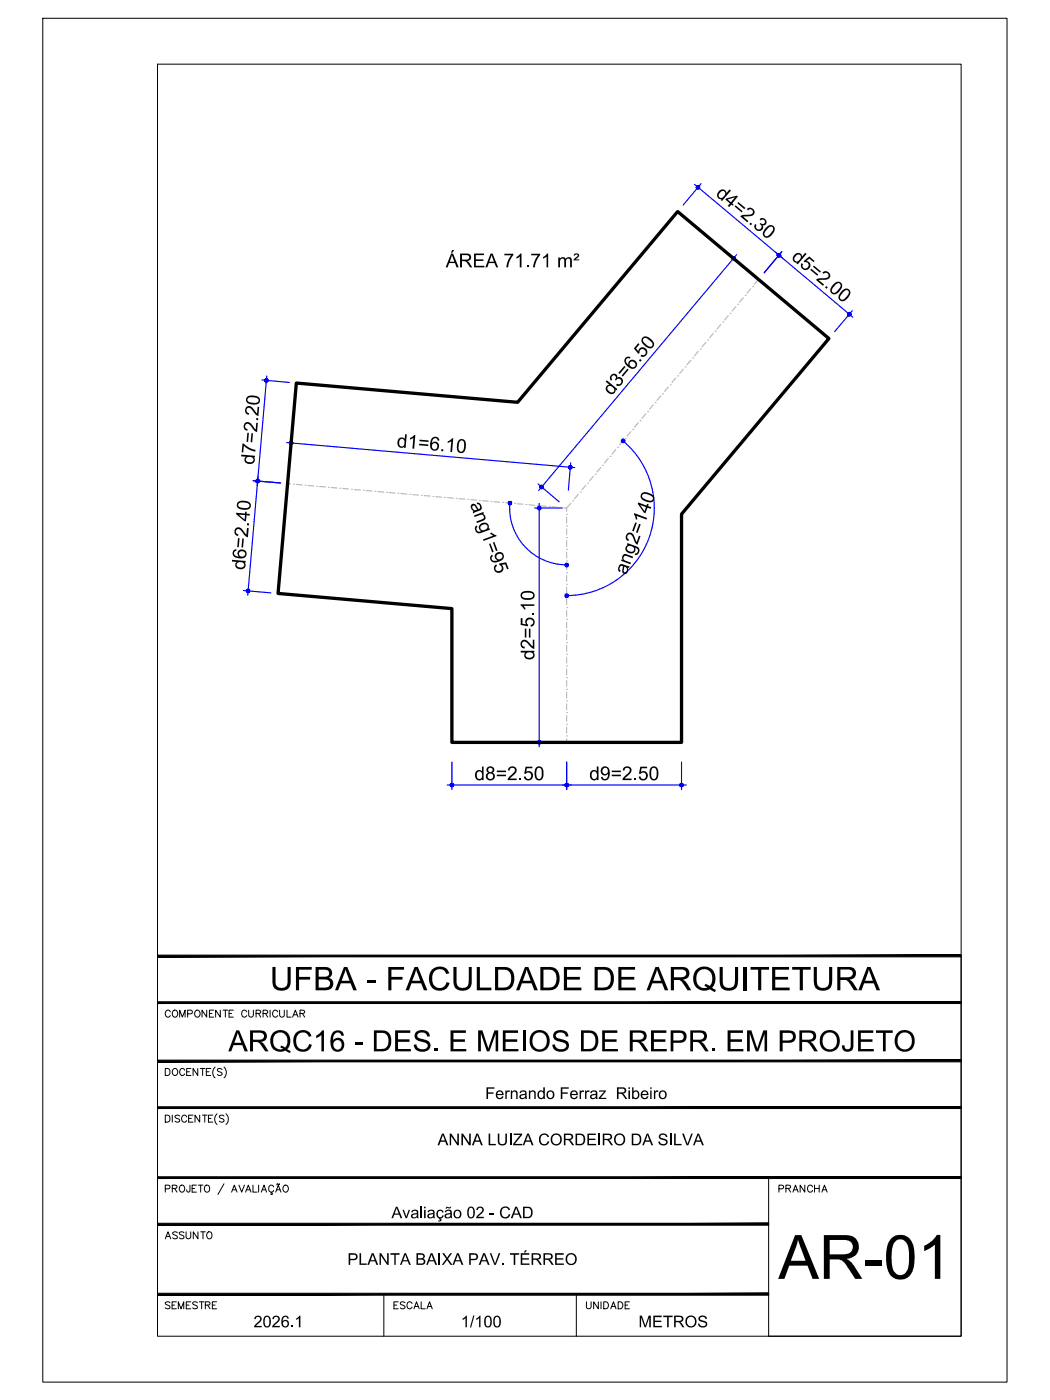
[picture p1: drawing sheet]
<svg xmlns="http://www.w3.org/2000/svg" width="229mm" height="305mm" viewBox="0 0 229 305" stroke-linecap="round" stroke-linejoin="round" font-family="sans-serif">
<!-- layer: ARQ_EIXO CINZA 04 -->
<g fill="none" stroke="#bababa" stroke-width=".25">
<path d="M149.2 79.9h.1M150.4 78.4l-.8 1M150.8 77.9h.1M152 76.5l-.8 1M152.4 76h.1M153.7 74.5l-.9 1M154.1 74h.1M155.3 72.6l-.8 1M155.7 72.1h.1M156.9 70.7l-.8 .9M157.4 70.1h.1M158.5 68.7l-.8 1"/>
<path d="M159 68.2h.1M160.2 66.8l-.8 .9M160.6 66.3h.1M161.8 64.8l-.8 1M162.2 64.3h.1M163.4 62.9l-.8 .9M163.9 62.4h.1M165.1 60.8l-.8 1.1M132.4 99.8l-.8 1M132.8 99.4h.1M134.1 97.9l-.8 .9M134.5 97.4h.1"/>
<path d="M135.7 95.9l-.8 1M136.1 95.5h.1M137.3 94l-.8 1M137.8 93.5h.1M139 92l-.9 1M139.4 91.6h.1M140.6 90.1l-.8 1M141 89.6h.1M142.2 88.1l-.8 1M142.6 87.7h.1M145.5 84.2l-.8 1M145.9 83.8h.1"/>
<path d="M147.1 82.3l-.8 1M147.5 81.8h.1M148.8 80.4l-.8 .9M62.6 105.3l.6 .1M63.9 105.4h.1M64.5 105.5l1.3 .1M66.4 105.6h.1M67.1 105.7l1.2 .1M69 105.9h.1M69.6 105.9l1.3 .1M71.5 106.1h.1M72.1 106.1l1.3 .2"/>
<path d="M74 106.3h.1M74.6 106.3l1.3 .2M76.5 106.5h.1M77.2 106.6l1.2 .1M79.1 106.7h.1M79.7 106.8l1.3 .1M81.6 107h.1M82.3 107l1.2 .1M84.2 107.2h.1M84.8 107.2l1.2 .2M86.7 107.4h.1M87.3 107.4l1.3 .2"/>
<path d="M89.2 107.6h.1M89.8 107.7l1.3 .1M91.7 107.9h.1M92.4 107.9l1.2 .1M94.3 108.1h.1M94.9 108.1l1.2 .1M96.8 108.3h.1M97.4 108.3l1.3 .2M99.3 108.5h.1M99.9 108.6l1.3 .1M112.6 109.7l1.3 .1M114.5 109.9h.1"/>
<path d="M115.1 109.9l1.3 .1M117.1 110.1h.1M117.7 110.1l1.2 .1M119.5 110.3h.1M120.2 110.3l1.3 .1M122.1 110.5h.1M122.7 110.6h.7M123.4 119.6h.1M123.4 117.1h.1M123.4 114.5h.1M123.4 112h.1M123.4 112.6v1.3"/>
<path d="M123.4 115.1v1.3M123.4 117.7v1.3M124.3 109.6l-.9 1v.7M124.7 109.1h.1M125.9 107.6l-.8 1M126.3 107.1h.1M127.6 105.7l-.9 .9M127.9 105.2h.1M129.2 103.7l-.8 1M129.6 103.3h.1M130.8 101.8l-.8 .9M131.2 101.3h.1"/>
<path d="M123.4 139.9h.1M123.4 137.4h.1M123.4 134.8h.1M123.4 132.3h.1M123.4 129.8h.1M123.4 127.2h.1M123.4 124.7h.1M123.4 122.1h.1M123.4 120.2v1.3M123.4 122.8v1.2M123.4 125.3v1.3M123.4 127.8v1.3"/>
<path d="M123.4 130.4v1.3M123.4 132.9v1.3M123.4 135.5v1.2M123.4 138v1.3M123.4 157.7h.1M123.4 155.2h.1M123.4 152.6h.1M123.4 150.1h.1M123.4 147.5h.1M123.4 145h.1M123.4 142.5h.1M123.4 140.5v1.3"/>
<path d="M123.4 143.1v1.3M123.4 145.6v1.3M123.4 148.2v1.2M123.4 150.7v1.3M123.4 153.2v1.3M123.4 155.8v1.3M123.4 158.3v1.3M123.4 160.2h.1M123.4 160.9v.7"/>
</g>
<!-- layer: COTA AZUL -->
<g fill="none" stroke="#00f" stroke-width=".25">
<path d="M151.2 40.1l19.1 16.1M152.6 40l-3.8 4.6M158.9 55.6l4.6 3.8M160.4 55.5l-43.1 51.3M168.8 54.9l16.9 14.1M170.2 54.8l-3.8 4.6M185.5 67.6l-3.8 4.6M57 82.7l6 .6M58.1 81.8l-2.1 23.9M62.4 96.4l62.7 5.4M63.5 95.4l-.6 6M135.6 96a19.1 19.1 0 0 1 5.7 21.1 19.1 19.1 0 0 1-17.9 12.6"/>
<path d="M55.1 104.6l6 .6M56.2 103.7l-2.3 25.9M111 109.5a12.4 12.4 0 0 0 12.4 13.5M116.4 110.6h6M117.1 105.4l4.7 3.9M117.4 109.6v53M124.2 100.8l-.5 5.9M53 128.6l6 .5M97.4 170.9h52M98.4 165.9v6M116.4 161.6h6M123.4 165.9v6"/>
<path d="M148.4 165.9v6"/>
</g>
<g fill="#00f" stroke="#00f" stroke-width=".22">
<path d="M63 96.4v.2l.4-.2zM63 96.6l.4-.2-.2 .3zM63.4 96.4l-.2 .3 .2 .1z"/>
<path d="M63.4 96.4v.4h.1zM63.4 96.4l.3 .2-.2 .2zM63.4 96.4l.3 .2 .1-.1z"/>
<path d="M63.4 96.4l.4 .1-.1-.2zM63.6 96.1l.1 .2-.3 .1zM63.4 96.1v.3l.2-.3z"/>
<path d="M63.2 96.1l.2 .3v-.3zM63.1 96.2l.1-.1 .2 .3zM63.1 96.2l-.1 .2h.4z"/>
<path d="M124.2 101.7l.3 .1v-.2zM124.4 101.4l.1 .2-.3 .1zM124.2 101.4v.3l.2-.3z"/>
<path d="M124 101.4l.2 .3v-.3zM124 101.4l.2 .3-.3-.2zM123.9 101.5l-.1 .2h.4z"/>
<path d="M123.8 101.7v.2l.4-.2zM123.8 101.9l.4-.2-.2 .4zM124.2 101.7l-.2 .4h.1z"/>
<path d="M124.2 101.7l-.1 .4h.2zM124.2 101.7l.3 .2-.2 .2zM124.2 101.7l.3 .2v-.1z"/>
<path d="M117.2 110.3l.2 .3v-.4zM117.2 110.3l.2 .3-.3-.2zM117.1 110.4l-.1 .2h.4z"/>
<path d="M117 110.6l.1 .2 .3-.2zM117.1 110.8l.3-.2-.2 .4zM117.4 110.6l-.2 .4h.2z"/>
<path d="M117.4 110.6v.4h.2zM117.4 110.6l.3 .2-.1 .2zM117.4 110.6l.3 .2 .1-.2z"/>
<path d="M117.4 110.6h.4l-.1-.2zM117.6 110.3l.1 .1-.3 .2zM117.4 110.2v.4l.2-.3z"/>
<path d="M117.4 161.6v.4l.2-.1zM117.4 161.6l.3 .2-.1 .1zM117.4 161.6l.3 .2 .1-.2z"/>
<path d="M117.4 161.6h.4l-.1-.2zM117.6 161.3l.1 .1-.3 .2zM117.4 161.2v.4l.2-.3z"/>
<path d="M117.2 161.3l.2 .3v-.4zM117.2 161.3l.2 .3-.3-.2zM117.1 161.4l-.1 .2h.4z"/>
<path d="M117 161.6l.1 .2 .3-.2zM117.1 161.8l.3-.2-.2 .3zM117.4 161.6l-.2 .3 .2 .1z"/>
<path d="M117.9 106l-.2 .3 .2 .1zM117.9 106l.1 .4h-.1zM117.9 106l.1 .4 .2-.1z"/>
<path d="M117.9 106l.3 .3 .1-.2zM117.9 106l.4-.1v.2zM118.2 105.7l-.3 .3 .4-.1z"/>
<path d="M118 105.7l-.1 .3 .3-.3zM117.8 105.7h.2l-.1 .3zM117.8 105.7l-.2 .1 .3 .2z"/>
<path d="M117.6 105.8v.2h.3zM117.6 106h.3l-.3 .2zM117.6 106.2l.1 .1 .2-.3z"/>
<path d="M159.8 55.9l-.1 .4 .2-.3zM159.6 55.9h.2l-.1 .4zM159.6 55.9l-.2 .1 .3 .3z"/>
<path d="M159.4 56l-.1 .2 .4 .1zM159.3 56.2l.4 .1-.4 .1zM159.3 56.4l.2 .1 .2-.2z"/>
<path d="M159.7 56.3l-.2 .2 .1 .1zM159.7 56.3l.1 .3h-.2zM159.7 56.3l.1 .3 .2-.1z"/>
<path d="M159.7 56.3l.3 .2 .1-.2zM159.7 56.3l.4-.2v.2zM159.9 56l-.2 .3 .4-.2z"/>
<path d="M151.7 40.5l-.1 .2 .4 .1zM151.6 40.7l.4 .1-.4 .1zM151.6 40.9l.1 .2 .3-.3z"/>
<path d="M152 40.8l-.3 .3h.2zM152 40.8l.1 .3h-.2zM152 40.8l.1 .3 .2-.1z"/>
<path d="M152 40.8l.3 .2v-.1zM152 40.8l.3-.2v.3zM152.2 40.5l-.2 .3 .3-.2z"/>
<path d="M152 40.4v.4l.2-.3zM151.8 40.4h.2v.4zM151.7 40.5l.3 .3-.2-.4z"/>
<path d="M169.6 55.5l.3 .3 .1-.2zM169.6 55.5l.3-.1 .1 .2zM169.6 55.5l.3-.1-.1-.1z"/>
<path d="M169.7 55.2l-.1 .3 .2-.2zM169.5 55.2h.2l-.1 .3zM169.3 55.3l.3 .2-.1-.3z"/>
<path d="M169.3 55.3l-.1 .2h.4zM169.2 55.5h.4l-.4 .2zM169.2 55.7l.1 .1 .3-.3z"/>
<path d="M169.6 55.5l-.3 .3 .2 .1zM169.6 55.5l.1 .4h-.2zM169.6 55.5l.1 .4 .2-.1z"/>
<path d="M169.3 55.3l-.1 .2h.4zM169.2 55.5h.4l-.4 .2zM169.2 55.7l.1 .1 .3-.3z"/>
<path d="M169.6 55.5l-.3 .3 .2 .1zM169.6 55.5l.1 .4h-.2zM169.6 55.5l.1 .4 .2-.1z"/>
<path d="M169.6 55.5l.3 .3 .1-.2zM169.6 55.5l.3-.1 .1 .2zM169.6 55.5l.3-.1-.1-.1z"/>
<path d="M169.7 55.2l-.1 .3 .2-.2zM169.5 55.2h.2l-.1 .3zM169.3 55.3l.3 .2-.1-.3z"/>
<path d="M184.9 68.4l.3 .3 .1-.2zM184.9 68.4l.4-.1v.2zM185.2 68.1l-.3 .3 .4-.1z"/>
<path d="M185 68l-.1 .4 .3-.3zM184.8 68.1l.2-.1-.1 .4zM184.6 68.2l.3 .2-.1-.3z"/>
<path d="M184.6 68.2l-.1 .1 .4 .1zM184.5 68.3l.4 .1-.3 .1zM184.6 68.5l.1 .2 .2-.3z"/>
<path d="M184.9 68.4l-.2 .3 .1 .1zM184.9 68.4l.1 .3-.2 .1zM184.9 68.4l.1 .3h.2z"/>
<path d="M55.9 104.4l.2 .3v-.3zM55.9 104.4l.2 .3-.3-.2zM55.8 104.5l-.1 .2h.4z"/>
<path d="M55.7 104.7l.1 .2 .3-.2zM55.8 104.9l.3-.2-.2 .3zM56.1 104.7l-.2 .3 .1 .1z"/>
<path d="M56.1 104.7l-.1 .4h.3zM56.1 104.7l.3 .2-.1 .2zM56.1 104.7l.3 .2 .1-.1z"/>
<path d="M56.1 104.7l.4 .1-.1-.2zM56.3 104.4l.1 .2-.3 .1zM56.1 104.4v.3l.2-.3z"/>
<path d="M54 128.7v.3h.1zM54 128.7l.3 .2-.2 .1zM54 128.7l.3 .2 .1-.2z"/>
<path d="M54 128.7h.4v-.2zM54.2 128.3l.2 .2-.4 .2zM54 128.3v.4l.2-.4z"/>
<path d="M53.8 128.3l.2 .4v-.4zM53.7 128.4l.1-.1 .2 .4zM53.7 128.4l-.1 .2 .4 .1z"/>
<path d="M53.6 128.6l.1 .2 .3-.1zM53.7 128.8l.3-.1-.2 .2zM54 128.7l-.2 .2 .2 .1z"/>
<path d="M56.1 104.7l-.1 .4h.3zM56.1 104.7l.3 .2-.1 .2zM56.1 104.7l.3 .2 .1-.1z"/>
<path d="M56.1 104.7l.4 .1-.1-.2zM56.3 104.4l.1 .2-.3 .1zM56.1 104.4v.3l.2-.3z"/>
<path d="M55.9 104.4l.2 .3v-.3zM55.9 104.4l.2 .3-.3-.2zM55.8 104.5l-.1 .2h.4z"/>
<path d="M55.7 104.7l.1 .2 .3-.2zM55.8 104.9l.3-.2-.2 .3zM56.1 104.7l-.2 .3 .1 .1z"/>
<path d="M57.9 82.5l.1 .3v-.4zM57.7 82.6l.2-.1 .1 .3zM57.7 82.6v.2h.3z"/>
<path d="M57.7 82.8v.2l.3-.2zM57.7 83l.3-.2-.2 .3zM58 82.8l-.2 .3 .2 .1z"/>
<path d="M58 82.8v.4l.2-.1zM58 82.8l.3 .2-.1 .1zM58 82.8l.3 .2 .1-.2z"/>
<path d="M58 82.8h.4l-.1-.1zM58.2 82.5l.1 .2-.3 .1zM58 82.4v.4l.2-.3z"/>
<path d="M123.4 170.9h.3v-.2zM123.6 170.6l.1 .1-.3 .2zM123.4 170.6v.3l.2-.3z"/>
<path d="M123.2 170.6l.2 .3v-.3zM123.2 170.6l.2 .3-.3-.2zM123.1 170.7l-.1 .2h.4z"/>
<path d="M123 170.9l.1 .2 .3-.2zM123.1 171.1l.3-.2-.2 .3zM123.4 170.9l-.2 .3 .2 .1z"/>
<path d="M123.4 170.9v.4l.2-.1zM123.4 170.9l.3 .2-.1 .1zM123.4 170.9l.3 .2v-.2z"/>
<path d="M98 170.9v.2l.4-.2zM98 171.1l.4-.2-.2 .3zM98.4 170.9l-.2 .3 .2 .1z"/>
<path d="M98.4 170.9v.4l.2-.1zM98.4 170.9l.3 .2-.1 .1zM98.4 170.9l.3 .2 .1-.2z"/>
<path d="M98.4 170.9h.4l-.1-.2zM98.6 170.6l.1 .1-.3 .2zM98.4 170.6v.3l.2-.3z"/>
<path d="M98.2 170.6l.2 .3v-.3zM98.2 170.6l.2 .3-.4-.2zM98 170.7v.2h.4z"/>
<path d="M148.4 170.9h.4l-.1-.2zM148.5 170.6l.2 .1-.3 .2zM148.4 170.6v.3l.1-.3z"/>
<path d="M148.2 170.6l.2 .3v-.3zM148 170.7l.2-.1 .2 .3zM148 170.7v.2h.4z"/>
<path d="M148 170.9v.2l.4-.2zM148 171.1l.4-.2-.2 .3zM148.4 170.9l-.2 .3 .2 .1z"/>
<path d="M148.4 170.9v.4l.1-.1zM148.4 170.9l.3 .2-.2 .1zM148.4 170.9l.3 .2 .1-.2z"/>
<path d="M123 170.9l.1 .2 .3-.2zM123.1 171.1l.3-.2-.2 .3zM123.4 170.9l-.2 .3 .2 .1z"/>
<path d="M123.4 170.9v.4l.2-.1zM123.4 170.9l.3 .2-.1 .1zM123.4 170.9l.3 .2v-.2z"/>
<path d="M123.4 170.9h.3v-.2zM123.6 170.6l.1 .1-.3 .2zM123.4 170.6v.3l.2-.3z"/>
<path d="M123.2 170.6l.2 .3v-.3zM123.2 170.6l.2 .3-.3-.2zM123.1 170.7l-.1 .2h.4z"/>
<path d="M123.4 123h.3v-.1zM123.6 122.7l.1 .2-.3 .1zM123.4 122.6v.4l.2-.3z"/>
<path d="M123.2 122.7l.2 .3v-.4zM123.2 122.7l.2 .3-.3-.1zM123.1 122.9l-.1 .1h.4z"/>
<path d="M123 123l.1 .2 .3-.2zM123.1 123.2l.3-.2-.2 .4zM123.4 123l-.2 .4h.2z"/>
<path d="M123.4 123v.4h.2zM123.4 123l.3 .2-.1 .2zM123.4 123l.3 .2v-.2z"/>
<path d="M123 129.7l.1 .2 .3-.2zM123.1 129.9l.3-.2-.2 .3zM123.4 129.7l-.2 .3 .2 .1z"/>
<path d="M123.4 129.7v.4l.2-.1zM123.4 129.7l.3 .2-.1 .1zM123.4 129.7l.3 .2v-.2z"/>
<path d="M123.4 129.7h.3v-.2zM123.6 129.4l.1 .1-.3 .2zM123.4 129.3v.4l.2-.3z"/>
<path d="M123.2 129.4l.2 .3v-.4zM123.2 129.4l.2 .3-.3-.2zM123.1 129.5l-.1 .2h.4z"/>
<path d="M135.4 95.8l-.1 .1 .3 .1zM135.3 95.9l.3 .1-.3 .1zM135.3 96.1l.1 .2 .2-.3z"/>
<path d="M135.6 96l-.2 .3 .2 .1zM135.6 96l.2 .4h-.2zM135.6 96l.2 .4 .1-.2z"/>
<path d="M135.6 96l.3 .2 .1-.1zM135.6 96l.4-.1v.2zM135.9 95.7l-.3 .3 .4-.1z"/>
<path d="M135.7 95.6l-.1 .4 .3-.3zM135.5 95.6h.2l-.1 .4zM135.5 95.6l-.1 .2 .2 .2z"/>
</g>
<!-- layer: 0 -->
<path d="M64.5 83.4l48.2 4.2 34.8-41.5 33 27.6-32.1 38.2v49.7h-50v-29.1l-37.9-3.3z" fill="none" stroke="#000" stroke-width=".72"/>
<!-- layer: MRG_EXTERNA -->
<path d="M9.3 4h209.9v296.9h-209.9z" fill="none" stroke="#000" stroke-width=".22"/>
<!-- layer: MRG_INTERNA -->
<path d="M34.3 14h175v276.9h-175z" fill="none" stroke="#000" stroke-width=".22"/>
<!-- layer: SIMB_01 -->
<g fill="#000" stroke="#000" stroke-width=".22">
<path d="M34.3 218.1v.4l175-.4zM34.3 218.5l175-.4v.4z"/>
<path d="M34.3 207.9v.4l175-.4zM34.3 208.3l175-.4v.4z"/>
<path d="M34.3 230.8v.4l175-.4zM34.3 231.2l175-.4v.4z"/>
<path d="M34.3 256.2v.4l175-.4zM34.3 256.6l175-.4v.4z"/>
<path d="M34.3 241v.3l175-.3zM34.3 241.3l175-.3v.3z"/>
<path d="M34.3 266.3v.4l133-.4zM34.3 266.7l133-.4v.4z"/>
<path d="M34.3 282h133v-.4zM34.3 281.6h133l-133 .4z"/>
</g>
<g fill="none" stroke="#000" stroke-width=".22">
<path d="M45 219.9v1.5l-1-1.5v1.5M46.5 219.9h-.9v1.5h.9M48 219.9v1.5l-1.1-1.5v1.5M48.6 219.9h1M49.1 219.9v1.5M50.8 219.9h-.9v1.5h.9M54.1 219.9v1.1l.5 .4h.3l.3-.4v-1.1M58.8 219.9v1.5M60.9 219.9v1.1l.4 .4 .5-.2 .1-1.3M62.5 219.9v1.5h.9M209.3 208.1v82.8h-42v-34.5M36 232.6h.5a.82 .82 0 0 1 .5 .8 .82 .82 0 0 1-.5 .7h-.5z"/>
<path d="M37.1 220.3a.56 .56 0 0 0-.7-.4 .56 .56 0 0 0-.4 .6 .63 .63 0 0 0 .2 .8 .63 .63 0 0 0 .9-.2M37.7 220.1a.72 .72 0 0 1 1 .2 .72 .72 0 0 1-.3 1.1 .72 .72 0 0 1-.9-.4 .72 .72 0 0 1 .2-.9zM37.7 232.8a.72 .72 0 0 1 1 .2 .72 .72 0 0 1-.3 1.1 .72 .72 0 0 1-.9-.4 .72 .72 0 0 1 .2-.9zM39.1 221.4v-1.5l.6 1.5 .6-1.5v1.5M40.2 233a.56 .56 0 0 0-.6-.4 .56 .56 0 0 0-.5 .6 .63 .63 0 0 0 .3 .8 .63 .63 0 0 0 .8-.2M40.6 233.3h.6M40.9 220.7l.9-.1v-.5l-.3-.2h-.6v1.5M41.6 232.6h-1v1.5h1M42.7 220a.71 .71 0 0 1 .9 .7 .71 .71 0 0 1-.9 .7l-.3-.5v-.4zM43.1 232.6v1.5l-1.1-1.5v1.5M43.6 232.6h1M44.1 232.6v1.5"/>
<path d="M44.9 233.3h.6M45.6 220.6h.5M45.9 232.6h-1v1.5h1M46.8 232.3a1.57 1.57 0 0 0 0 2.4M48.3 232.8l-.3-.2-.7 .2 .2 .4 .5 .2 .3 .3v.2l-.3 .2-.7-.2M48.8 232.3a1.57 1.57 0 0 1 0 2.4M49.9 220.6h.5M53.7 220.3a.56 .56 0 0 0-.6-.4 .56 .56 0 0 0-.5 .6 .63 .63 0 0 0 .3 .8 .63 .63 0 0 0 .8-.2M55.8 220.6h.8l.2-.4-.4-.3h-.6v1.5M56.3 220.6l.5 .8M57.3 220.6h.8l.2-.4-.4-.3h-.6v1.5M57.8 220.6l.5 .8"/>
<path d="M60.5 220.3a.56 .56 0 0 0-.7-.4 .56 .56 0 0 0-.4 .6 .63 .63 0 0 0 .2 .8 .63 .63 0 0 0 .9-.2M63.7 221.4l.6-1.5 .6 1.5M63.9 220.9h.7M65.3 220.6h.9l.1-.4-.3-.3h-.7v1.5M65.8 220.6l.5 .8M36 242.8h.5a.82 .82 0 0 1 .5 .7 .82 .82 0 0 1-.5 .8h-.5zM36 258.8l.9-.1 .1-.6-1-.1v1.5M37.5 258.7l1-.1v-.5l-1-.1v1.5M37.5 242.8v1.5M38 258.7l.5 .8M39.1 243l-.3-.2-.7 .2 .2 .4 .7 .3 .1 .2v.2l-.3 .2-.7-.2M39.2 258.2a.72 .72 0 0 1 1 .2 .72 .72 0 0 1-.3 1.1 .72 .72 0 0 1-.9-.4 .72 .72 0 0 1 .2-.9z"/>
<path d="M40.6 243.2a.56 .56 0 0 0-.6-.4 .56 .56 0 0 0-.5 .6 .63 .63 0 0 0 .3 .8 .63 .63 0 0 0 .8-.2M41.1 243.5h.6M41.4 258l-.1 1.4-.4 .1-.2-.1-.1-.4M41.8 258.7h.6M42 242.8h-.9v1.5h.9M42.8 258h-1v1.5h1M43.2 258h1M43.5 242.8v1.5l-1-1.5v1.5M43.7 258v1.5M44.1 242.8h1M44.6 242.8v1.5M44.6 258.2a.63 .63 0 0 1 .8-.1 .63 .63 0 0 1 .2 .9 .57 .57 0 0 1-.5 .6 .57 .57 0 0 1-.6-.6z"/>
<path d="M45.4 243.5h.5M46.3 242.8h-.9v1.5h.9M47.2 242.5a1.57 1.57 0 0 0 0 2.3M48.8 243l-.4-.2-.6 .2 .1 .4 .7 .3 .2 .2v.2l-.4 .2-.6-.2M48.8 257.7l-1.3 2.4M49.2 242.5a1.57 1.57 0 0 1 0 2.3M50.4 259.5l.6-1.5 .6 1.5M50.7 259h.7M52 258l.6 1.5 .6-1.5M53.5 259.5l.6-1.5 .6 1.5M53.7 259h.7M55.1 258v1.5h.9"/>
<path d="M56.3 258v1.5M56.9 259.5l.6-1.5 .5 1.5M57.1 259h.7M59.1 259.5v.3l.2 .2h-.4M59.6 258.4a.6 .6 0 0 0-.9-.3 .6 .6 0 0 0-.2 .9 .54 .54 0 0 0 .4 .5 .54 .54 0 0 0 .7-.3M60 259.5l.6-1.5 .6 1.5M60.2 259h.8M60.3 257.8l-.1 .1M60.3 257.8h.2M60.5 257.8l.1 .1M60.6 257.9h.2M60.9 257.7l-.1 .2"/>
<path d="M61.8 258.2a.72 .72 0 0 1 1 .2 .72 .72 0 0 1-.3 1.1 .72 .72 0 0 1-.9-.4 .72 .72 0 0 1 .2-.9zM83.6 281.8v9.1M125.5 281.8v9.1"/>
</g>
<text font-size="13.3" x="169.5" y="278.4">AR-01</text>
<text font-size="7.1" x="58.8" y="215.6">UFBA - FACULDADE DE ARQUITETURA</text>
<text font-size="6.4" x="49.7" y="228.9">ARQC16 - DES. E MEIOS DE REPR. EM PROJETO</text>
<g font-size="4.4">
<text x="168.3" y="260.7">PRANCHA</text>
<text x="34.9" y="270.9">ASSUNTO</text>
<text x="34.9" y="286.1">SEMESTRE</text>
<text x="84.7" y="286.1">ESCALA</text>
<text x="126.3" y="286.1">UNIDADE</text>
</g>
<g font-size="4.2">
<text x="155.6" y="42.5" transform="rotate(40 155.6 42.5)">d4=2.30</text>
<text x="97.1" y="58.2">ÁREA 71.71 m²</text>
<text x="172.1" y="56.3" transform="rotate(40 172.1 56.3)">d5=2.00</text>
<text x="133.1" y="86.3" transform="rotate(-50 133.1 86.3)">d3=6.50</text>
<text x="55.3" y="101.3" transform="rotate(-85 55.3 101.3)">d7=2.20</text>
<text x="86.3" y="97.4" transform="rotate(5 86.3 97.4)">d1=6.10</text>
<text x="102.3" y="109.8" transform="rotate(69 102.3 109.8)">ang1=95</text>
<text x="53.3" y="124.2" transform="rotate(-85 53.3 124.2)">d6=2.40</text>
<text x="136.4" y="125.3" transform="rotate(-70 136.4 125.3)">ang2=140</text>
<text x="116.3" y="143.7" transform="rotate(-90 116.3 143.7)">d2=5.10</text>
<text x="103.3" y="169.8">d8=2.50</text>
<text x="128.3" y="169.8">d9=2.50</text>
</g>
<g font-size="3.5">
<text x="105.6" y="239.3">Fernando Ferraz Ribeiro</text>
<text x="95.3" y="249.3">ANNA LUIZA CORDEIRO DA SILVA</text>
<text x="85.2" y="265.2">Avaliação 02 - CAD</text>
<text x="75.6" y="275.4">PLANTA BAIXA PAV. TÉRREO</text>
<text x="55.2" y="289">2026.1</text>
<text x="100.3" y="289">1/100</text>
<text x="139" y="289">METROS</text>
</g>
</svg>
